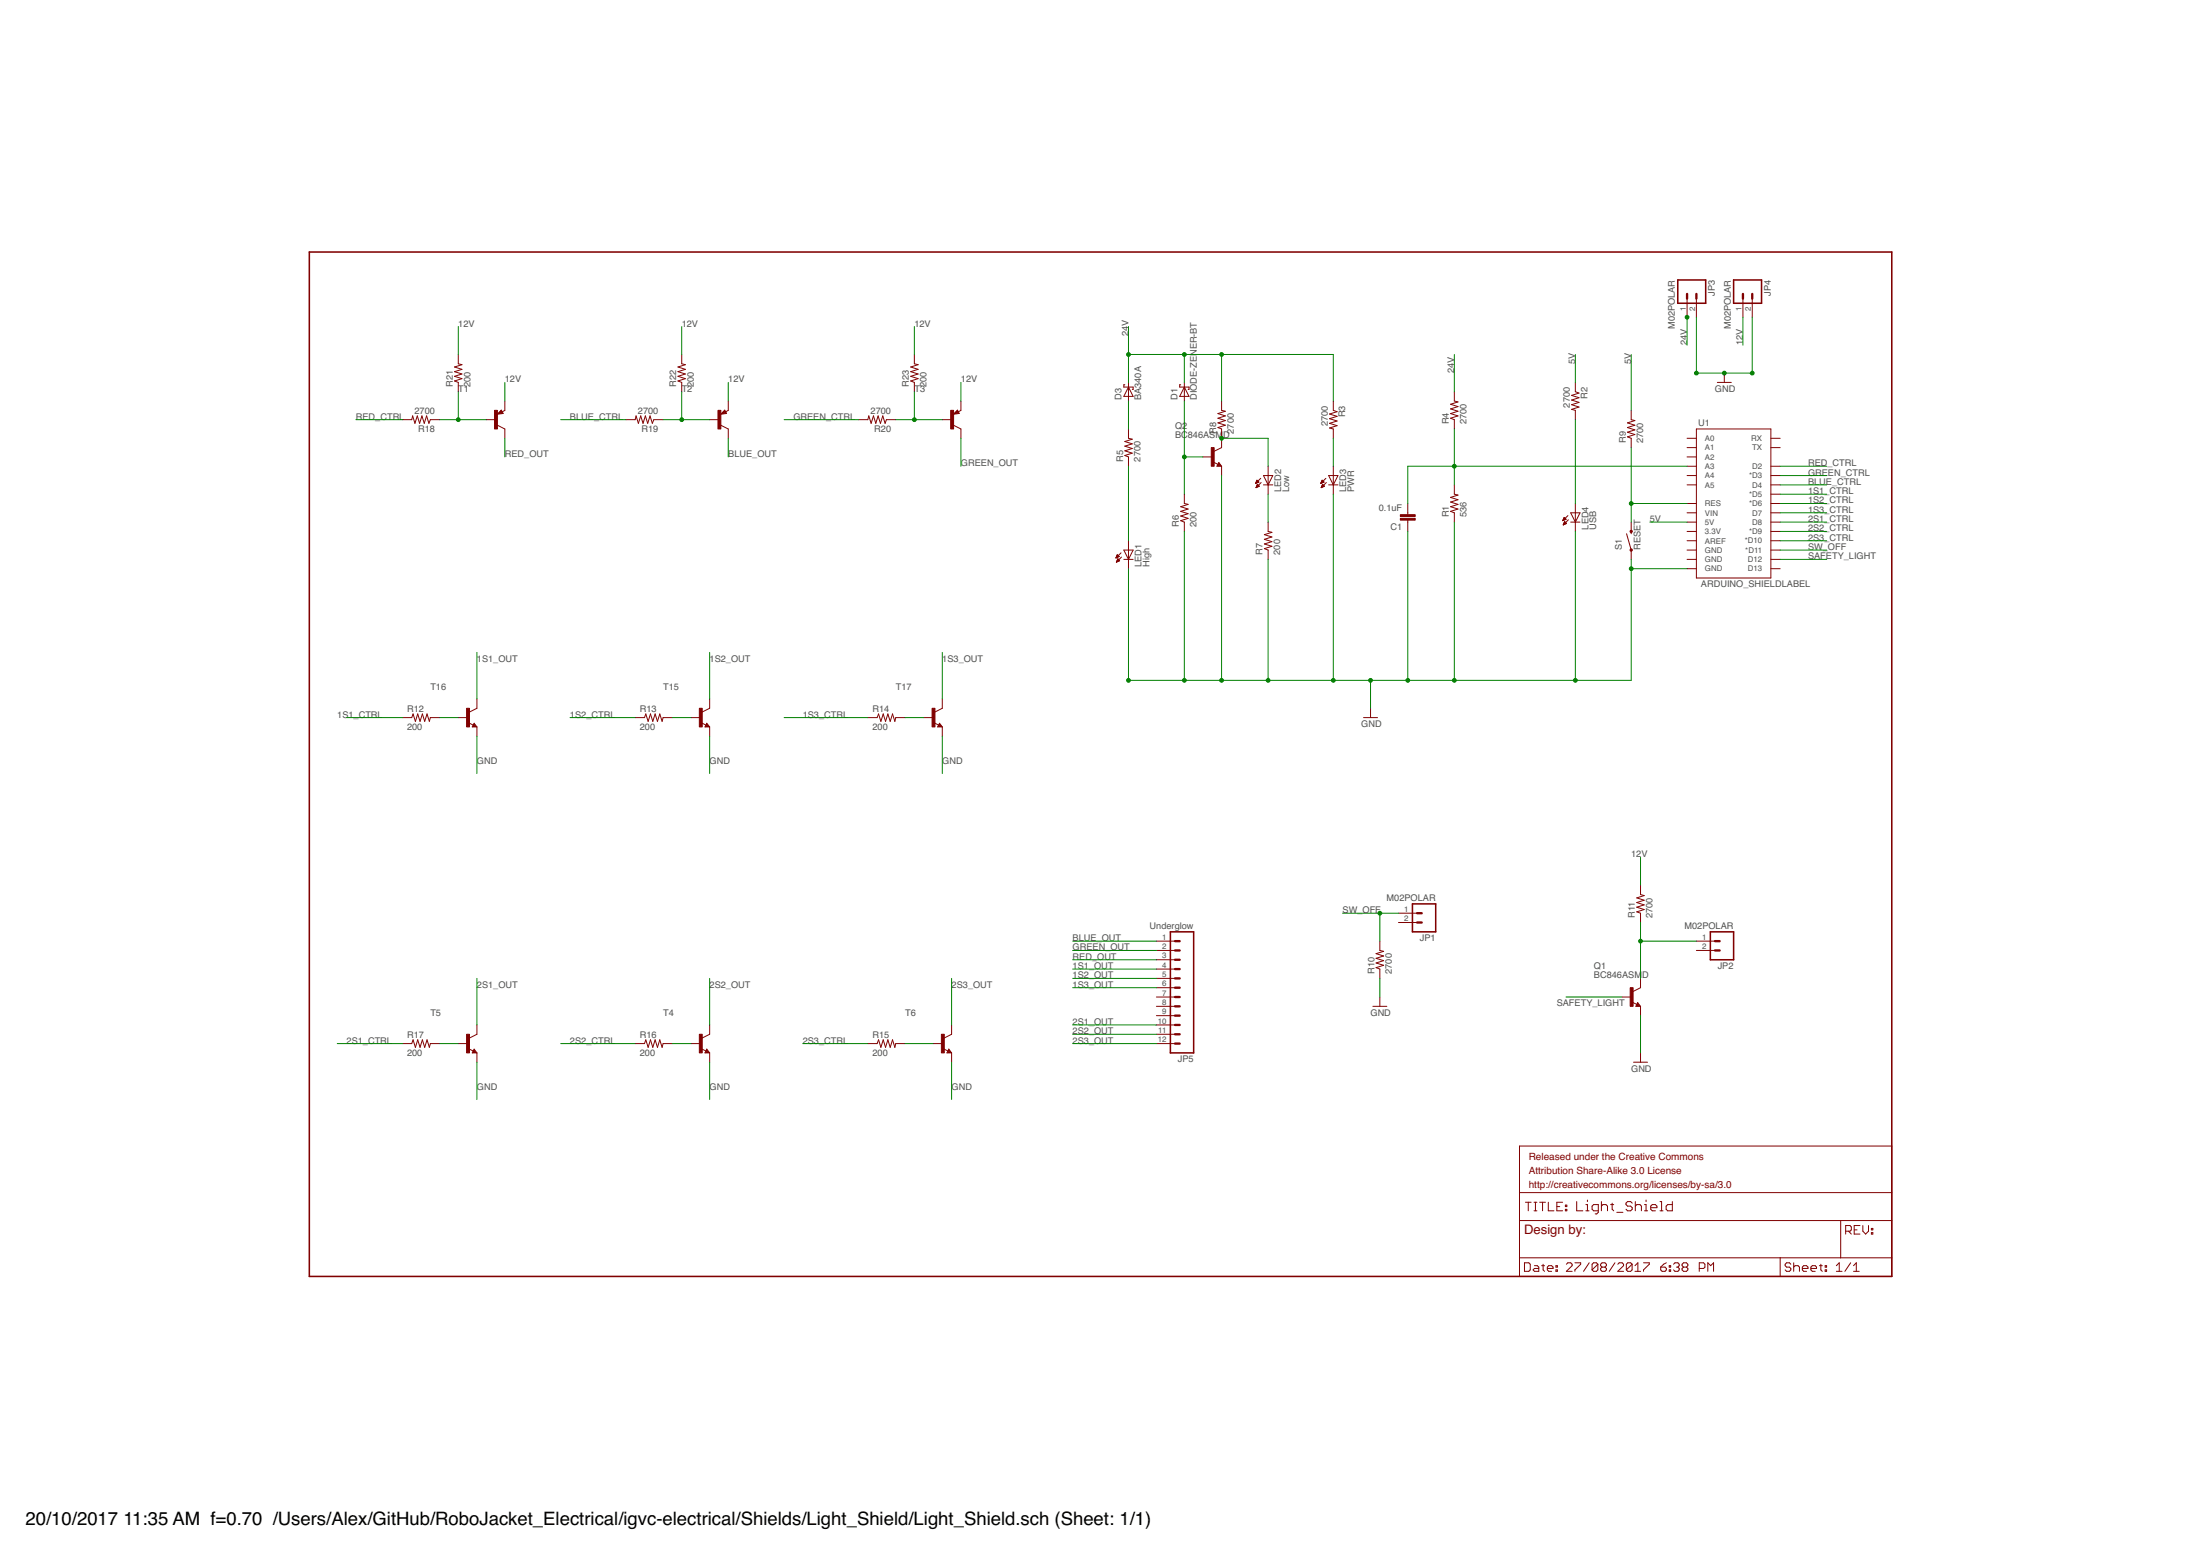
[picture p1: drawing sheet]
<svg xmlns="http://www.w3.org/2000/svg" width="420mm" height="297mm" viewBox="0 0 420 297" stroke-linecap="round" stroke-linejoin="round" font-family="sans-serif">
<g fill="none" stroke="#800000" stroke-width=".19">
<path d="M322.2 57v3.6M324 57v3.6M332.9 57v3.6M334.6 57v3.6M87.5 67.7v1.7l.7 .2-1.4 .5 1.4 .4-1.4 .5 1.4 .4-1.4 .4 1.4 .5-1.4 .4 .7 .3v1.8M95.7 78.8h-.3l.3-.2 .2 .3-.7 .1 .5-.6 .3 .5M95.7 78.3l.4 .6-1.1 .2zM96.4 76.6v1.7l-.5 .3M130.2 67.7v1.7l.7 .2-1.4 .5 1.4 .4-1.4 .5 1.4 .4-1.4 .4 1.4 .5-1.4 .4 .7 .3v1.8M138.4 78.8h-.3l.3-.2 .1 .3-.7 .1 .6-.6 .2 .5M138.4 78.3l.4 .6-1.1 .2zM139.1 76.6v1.7l-.5 .3"/>
<path d="M174.6 67.7v1.7l.7 .2-1.4 .5 1.4 .4-1.4 .5 1.4 .4-1.4 .4 1.4 .5-1.4 .4 .7 .3v1.8M182.8 78.8h-.3l.3-.2 .2 .3-.7 .1 .5-.6 .3 .5M182.9 78.3l.3 .6-1.1 .2zM183.5 76.6v1.7l-.5 .3M214.8 73.4h-.2v.5h1.8v.4h-.2M215.5 73v3.6M215.5 73.9l.9 1.8h-1.8zM225.5 73.4h-.2v.5h1.8v.4h-.2M226.2 73v3.6M226.2 73.9l.9 1.8h-1.8zM233.3 76.6v1.7l.7 .2-1.4 .5 1.4 .4-1.4 .4 1.4 .5-1.4 .4 1.4 .5-1.4 .4 .7 .3v3.5l-1.4 .7M254.6 76.6v1.7l.8 .3-1.5 .4 1.5 .5-1.5 .4 1.5 .5-1.5 .4 1.5 .5-1.5 .4 .7 .2v1.8"/>
<path d="M277.7 74.8v1.8l.7 .1-1.4 .5 1.4 .4-1.4 .5 1.4 .4-1.4 .5 1.4 .4-1.4 .4 .7 .3v1.8M300.9 73v1.8l.7 .2-1.5 .5 1.5 .4-1.5 .5 1.5 .4-1.5 .5 1.5 .4-1.5 .4 .8 .2v1.8M311.5 78.3v1.8l.7 .2-1.4 .4 1.4 .5-1.4 .4 1.4 .5-1.4 .4 1.4 .5-1.4 .4 .7 .3v1.7M328 73h2.6M329.3 71.2v1.8M76.9 80.1h1.7l.2-.7 .4 1.4 .5-1.4 .4 1.4 .5-1.4 .4 1.4 .5-1.4 .4 1.4 .3-.7h1.8M92.9 80.1h1.7M95 81.2l1.4 .7v1.8M119.5 80.1h1.8l.2-.7 .4 1.4 .5-1.4 .4 1.4 .5-1.4 .4 1.4 .4-1.4 .5 1.4 .3-.7h1.7M135.5 80.1h1.8M137.6 81.2l1.5 .7v1.8M164 80.1h1.7l.2-.7 .5 1.4 .4-1.4 .5 1.4 .4-1.4 .4 1.4 .5-1.4 .4 1.4 .3-.7h1.8"/>
<path d="M180 80.1h1.7M182.1 81.2l1.4 .7v1.8M215.5 81.9v1.8l.7 .1-1.4 .5 1.4 .4-1.4 .5 1.4 .4-1.4 .5 1.4 .4-1.4 .5 .7 .2v1.8M226.2 94.3v1.8l.7 .2-1.4 .4 1.4 .5-1.4 .4 1.4 .5-1.4 .4 1.4 .5-1.4 .4 .7 .3v1.8M229.7 87.2h1.8M231.7 88.2l.9 .4M232.8 88.3l.5 .7h-.9zM232.8 88.6l.1 .2h-.3l.2-.3 .3 .4h-.5M233.3 89v1.8M239.8 92.2h.1M239.8 92.2h.3M239.9 92.1h.3"/>
<path d="M239.9 93.1h.1M239.9 92h.5M239.9 93h.2M239.9 91.9h.4M239.9 92.9h.4M240 91.9h.3M240 92.9h.5M240 91.8h.2M240 92.8h.5M240 91.7h.1M240.1 92.7h.3M240.1 92.6h.2"/>
<path d="M240.1 92.5h.1M240.1 92.5l-.2 .6M240.1 92.5l.4 .3-.6 .3M240.4 92l-.3-.3-.3 .6M240.4 92l-.6 .3M240.8 91.3l-1 1M240.9 92.1l-1 1M241.3 90.8h1.8l-.9 1.8zM241.3 92.6h1.8M242.2 99.7v1.8l.7 .1-1.4 .5 1.4 .4-1.4 .5 1.4 .4-1.4 .4 1.4 .5-1.4 .4 .7 .3v1.8M242.2 89v5.3M252.2 92.2h.1"/>
<path d="M252.3 92.2h.2M252.3 92.1h.4M252.3 93.1h.1M252.3 92h.6M252.4 93h.1M252.4 91.9h.4M252.4 92.9h.3M252.4 91.9h.3M252.4 92.9h.5M252.5 91.8h.1M252.5 92.8h.4M252.5 91.7h.1"/>
<path d="M252.5 92.7h.3M252.5 92.6h.3M252.6 92.5h.1M252.6 92.5l-.3 .6M252.6 92.5l.3 .3-.6 .3M252.9 92l-.4-.3-.3 .6M252.9 92l-.7 .3M253.2 91.3l-1 1M253.3 92.1l-1 1M253.7 90.8h1.8l-.9 1.8zM253.7 92.6h1.8M254.6 89v5.3"/>
<path d="M268.9 96.1v2.1M268.9 99.3v2.2M277.7 92.6v1.7l.7 .2-1.4 .5 1.4 .4-1.4 .4 1.4 .5-1.4 .4 1.4 .5-1.4 .4 .7 .3v1.8M298.5 99.4h.1M298.5 99.3h.2M298.5 99.2h.4M298.6 99.1h.5M298.6 99.1h.4M298.6 99h.3M298.6 100h.5M298.7 98.9h.2M298.7 99.9h.4"/>
<path d="M298.7 98.8h.1M298.7 99.8h.3M298.7 98.8l.4 .3-.7 .3zM298.7 99.7h.3M298.8 99.7h.1M298.8 99.6l.4 .3-.6 .3zM298.8 99.6h.1M299.4 98.4l-1 1M299.5 99.2l-.9 1M300 97.9h1.8l-.9 1.8zM300 99.7h1.8M300.9 96.1v5.4"/>
<path d="M311.5 99.7v2.2M322.2 83.7h1.8M322.2 85.4h1.8M322.2 89h1.8M322.2 90.8h1.8M322.2 92.6h1.8M322.2 96.1h1.8M322.2 97.9h1.8M322.2 99.7h1.8M322.2 87.2h1.8M324 81.9h14.2v28.4h-14.2zM338.2 83.7h1.8"/>
<path d="M338.2 85.4h1.8M338.2 89h1.8M338.2 90.8h1.8M338.2 92.6h1.8M338.2 94.3h1.8M338.2 96.1h1.8M338.2 97.9h1.8M338.2 99.7h1.8M213.1 106.5h.1M213.2 106.4h.2M213.2 106.3h.3M213.2 107.3h.1"/>
<path d="M213.2 106.3h.5M213.3 106.2h.4M213.3 107.2h.1M213.3 107.2h.3M213.3 106.1h.3M213.3 106h.2M213.3 107.1h.4M213.3 107h.5M213.4 106h.1M213.4 105.9l.3 .3-.6 .3zM213.4 106.9h.3M213.4 106.8h.3"/>
<path d="M213.4 106.8h.2M213.5 106.7h.1M213.5 106.7l.3 .3-.6 .3zM214.1 105.5l-1 1M214.2 106.3l-1 1M214.6 105h1.8l-.9 1.8zM214.6 106.8h1.8M215.5 103.2v5.4M298.6 100.2h.1M298.6 100.1h.1M298.6 100h.3M310.6 101.9l.9 3.1v1.8"/>
<path d="M322.2 101.5h1.8M322.2 103.2h1.8M322.2 105h1.8M322.2 106.8h1.8M322.2 108.6h1.8M338.2 101.5h1.8M338.2 103.2h1.8M338.2 105h1.8M338.2 106.8h1.8M338.2 108.6h1.8M76.9 137h1.7l.3-.7 .4 1.4 .5-1.4 .4 1.4 .5-1.4 .4 1.4 .5-1.4 .4 1.4 .2-.7h1.8M87.5 137h1.8"/>
<path d="M89.5 138l.9 .4M90.6 138.1l.5 .7h-.9zM90.6 138.4v.2h-.2l.2-.4 .3 .5h-.5M91.1 133.4v1.8l-1.4 .7M91.1 138.8v1.7M121.3 137h1.8l.2-.7 .5 1.4 .4-1.4 .5 1.4 .4-1.4 .5 1.4 .4-1.4 .4 1.4 .2-.7h1.8M132 137h1.8M134 138l.8 .4M135 138.1l.5 .7h-.9zM135 138.4l.1 .2h-.3l.2-.4 .3 .5h-.5M135.5 133.4v1.8l-1.4 .7M135.5 138.8v1.7"/>
<path d="M165.7 137h1.8l.3-.7 .4 1.4 .5-1.4 .4 1.4 .5-1.4 .4 1.4 .5-1.4 .4 1.4 .2-.7h1.7M176.4 137h1.8M178.4 138l.9 .4M179.4 138.1l.6 .7h-.9zM179.4 138.4l.1 .2h-.2l.1-.4 .4 .5h-.5M180 133.4v1.8l-1.5 .7M180 138.8v1.7M260.4 137h2.7M261.7 135.2v1.8M220.9 179.7h3.5M263.5 179.7v1.7l.7 .2-1.4 .5 1.4 .4-1.4 .4 1.4 .5-1.4 .4 1.4 .5-1.4 .4 .7 .3v1.8M267.1 174.3h3.5"/>
<path d="M267.1 176.1h3.5M313.3 169v1.8l.7 .2-1.4 .4 1.4 .5-1.4 .4 1.4 .4-1.4 .5 1.4 .4-1.4 .5 .7 .2v1.8M324 179.7h3.5M76.9 199.2h1.7l.3-.7 .4 1.4 .5-1.4 .4 1.4 .5-1.4 .4 1.4 .5-1.4 .4 1.4 .2-.7h1.8M87.5 199.2h1.8M91.1 195.7v1.7l-1.4 .8M121.3 199.2h1.8l.2-.7 .5 1.4 .4-1.4 .5 1.4 .4-1.4 .5 1.4 .4-1.4 .4 1.4 .2-.7h1.8M132 199.2h1.8M135.5 195.7v1.7l-1.4 .8M165.7 199.2h1.8l.3-.7 .4 1.4 .5-1.4 .4 1.4 .5-1.4 .4 1.4 .5-1.4 .4 1.4 .2-.7h1.7M178.2 199.2h1.8M181.7 195.7v1.7l-1.4 .8"/>
<path d="M220.9 192.1h3.5M220.9 190.3h3.5M220.9 199.2h3.5M220.9 181.4h3.5M220.9 183.2h3.5M220.9 185h3.5M220.9 186.8h3.5M220.9 188.6h3.5M220.9 193.9h3.5M220.9 195.7h3.5M220.9 197.4h3.5M262.2 192.1h2.7"/>
<path d="M263.5 190.3v1.8M309.8 190.3h1.7M311.7 191.3l.9 .4M312.8 191.4l.5 .7h-.9zM312.8 191.7l.1 .2h-.3l.2-.3 .3 .4h-.5M313.3 186.8v1.8l-1.4 .7M313.3 192.1v1.8M324 181.4h3.5M89.5 200.2l.9 .4M90.6 200.3l.5 .7h-.9zM90.6 200.6v.2h-.2l.2-.3 .3 .4h-.5M91.1 201v1.8"/>
<path d="M134 200.2l.8 .4M135 200.3l.5 .7h-.9zM135 200.6l.1 .2h-.3l.2-.3 .3 .4h-.5M135.5 201v1.8M180.2 200.2l.8 .4M181.2 200.3l.5 .7h-.9zM181.2 200.6l.1 .2h-.3l.2-.3 .4 .4h-.6M181.7 201v1.8M290.2 218.8h71.1v24.9h-71.1zM312 202.8h2.6M313.3 201v1.8M290.2 233h71.1"/>
<path d="M290.2 227.7h71.1M291.3 229.5h1.1M291.9 229.5v1.6M293 229.5h.5M293 231.1h.5M293.2 229.5v1.6M294 229.5h1.1M294.6 229.5v1.6M295.7 229.5v1.6h1.1M297.3 230.3h.6M298.4 229.5h-1.1v1.6h1.1M299 230.9h.2v.2h-.2z"/>
<path d="M299 230.1h.2v.2h-.2zM301.1 229.4v1.7h1.2M302.9 231.1h.6M302.9 230h.3v1.1M303.2 229.1v.3M305.2 231.1h-.8l-.3-.3v-.5l.3-.3h.8v1.4l-.3 .3h-.2M305.8 230.3l.3-.3h.6l.3 .3v.8M305.8 229.4v1.7M307.6 230h.6M307.9 229.7v1.1l.3 .3M308.8 231.4h1.1M311.7 229.7l-.3-.3h-.6l-.3 .3v.3l.3 .3h.6l.3 .2v.3l-.3 .3h-.6l-.3-.3"/>
<path d="M312.3 230.3l.3-.3h.6l.3 .3v.8M312.3 229.4v1.7M314.1 231.1h.6M314.1 230h.3v1.1M314.4 229.1v.3M315.3 230.5h1.1v-.2l-.3-.3h-.5l-.3 .3v.5l.3 .3h.5M317 231.1h.6M317 229.4h.3v1.7M319.4 229.4v1.7h-.9l-.3-.3v-.5l.3-.3h.9M351.5 233v7.1M352.5 235h.8l.3-.2v-.6l-.3-.2h-.8v1.6M353 235l.6 .6"/>
<path d="M354.1 234.8h.6M355.2 234h-1.1v1.6h1.1M355.8 234v1l.5 .6 .5-.6v-1M357.4 235.3h.3v.3h-.3zM357.4 234.5h.3v.3h-.3zM290.2 240.1h71.1M291.1 241.1h.9l.2 .2v1.1l-.2 .3h-.9zM293.1 241.6h.5l.3 .3v.8h-.8l-.3-.3 .3-.3h.8M294.4 241.6h.6M294.7 241.3v1.1l.3 .3M295.5 242.1h1.1v-.2l-.3-.3h-.5l-.3 .3v.5l.3 .3h.5M297.2 242.4h.2v.3h-.2z"/>
<path d="M297.2 241.6h.2v.3h-.2zM299.1 241.3l.3-.2h.6l.2 .2v.3l-1.1 1.1h1.1M300.8 241.1h1.1v.2l-1.1 1.1v.3M303.5 241.1l-1.1 1.6M305.2 241.3v1.1l-.3 .3h-.6l-.2-.3M305.2 241.3l-.3-.2h-.6l-.2 .2v1.1M305.2 241.3l-1.1 1.1M306 241.9l-.3 .2v.3l.3 .3h.5l.3-.3v-.3l-.3-.2M306 241.9l-.3-.3v-.3l.3-.2h.5l.3 .2v.3l-.3 .3M306 241.9h.5M308.4 241.1l-1.1 1.6M309 241.3l.2-.2h.6l.3 .2v.3l-1.1 1.1h1.1"/>
<path d="M311.7 241.3v1.1l-.3 .3h-.5l-.3-.3M311.7 241.3l-.3-.2h-.5l-.3 .2v1.1M311.7 241.3l-1.1 1.1M312.3 242.7h1M312.3 241.6l.5-.5v1.6M313.9 241.1h1.1v.2l-1.1 1.1v.3M317.2 241.9h.8l.2 .2v.3l-.2 .3h-.6l-.2-.3zM318.2 241.1l-.5 .2-.5 .6M318.8 242.4h.3v.3h-.3zM318.8 241.6h.3v.3h-.3zM319.6 241.3l.3-.2h.5l.3 .2v.3l-.3 .3M320.2 241.9h.2"/>
<path d="M320.4 241.9l.3 .2v.3l-.3 .3h-.5l-.3-.3M321.5 241.9l-.3 .2v.3l.3 .3h.6l.2-.3v-.3l-.2-.2M321.5 241.9l-.3-.3v-.3l.3-.2h.6l.2 .2v.3l-.2 .3M321.5 241.9h.6M324.5 242.1h.9l.2-.2v-.6l-.2-.2h-.9v1.6M326.2 242.7v-1.6l.5 .5 .6-.5v1.6M340 240.1v3.6M342 241.3l-.2-.2h-.6l-.3 .2v.3l.3 .3h.6l.2 .2v.3l-.2 .3h-.6l-.3-.3M342.6 241.9l.2-.3h.6l.3 .3v.8M342.6 241.1v1.6M344.2 242.1h1.1v-.2l-.3-.3h-.5l-.3 .3v.5l.3 .3h.5M345.8 242.1h1.1v-.2l-.2-.3h-.6l-.3 .3v.5l.3 .3h.6"/>
<path d="M347.5 241.6h.5M347.7 241.3v1.1l.3 .3M348.6 242.4h.2v.3h-.2zM348.6 241.6h.2v.3h-.2zM350.7 242.7h1.1M350.7 241.6l.6-.5v1.6M353.4 241.1l-1.1 1.6M354 242.7h1.1M354 241.6l.5-.5v1.6"/>
</g>
<g fill="#800000" stroke="#800000" stroke-width=".19">
<path d="M267.4 98.3h2.9v.3h-2.9z"/>
<path d="M267.4 99h2.9v.3h-2.9z"/>
<path d="M231.3 85.4h.6v3.6h-.6z"/>
<path d="M311.3 188.6h.6v3.5h-.6z"/>
<path d="M133.6 135.2h.5v3.6h-.5z"/>
<path d="M89.1 135.2h.6v3.6h-.6z"/>
<path d="M94.4 78.3h.6v3.6h-.6z"/>
<path d="M133.6 197.4h.5v3.6h-.5z"/>
<path d="M89.1 197.4h.6v3.6h-.6z"/>
<path d="M137.1 78.3h.6v3.6h-.6z"/>
<path d="M181.6 78.3h.5v3.6h-.5z"/>
<path d="M178 135.2h.6v3.6h-.6z"/>
<path d="M179.8 197.4h.5v3.6h-.5z"/>
</g>
<path d="M59.1 48.1h302.2v195.6h-302.2zM320.4 53.4h5.4v4.5h-5.4zM331.1 53.4h5.3v4.5h-5.3zM223.5 177.9h4.5v23.1h-4.5zM269.7 172.6h4.5v5.3h-4.5zM326.6 177.9h4.5v5.3h-4.5z" fill="none" stroke="#800000" stroke-width=".3"/>
<g fill="none" stroke="#800000" stroke-width=".44">
<path d="M322.2 56.1v.9M324 56.1v.9M332.9 56.1v.9M334.6 56.1v.9M224.4 179.7h.9M270.6 176.1h.9M270.6 174.3h.9M327.5 179.7h.9M224.4 181.4h.9M224.4 183.2h.9M224.4 186.8h.9M224.4 185h.9"/>
<path d="M224.4 188.6h.9M224.4 190.3h.9M224.4 192.1h.9M224.4 193.9h.9M224.4 195.7h.9M224.4 197.4h.9M224.4 199.2h.9M327.5 181.4h.9"/>
</g>
<g fill="#800000" stroke="#800000" stroke-width=".19">
<path d="M311.4 104.8h.3v.4h-.3z" fill-rule="evenodd"/>
<path d="M311.4 101.3h.3v.3h-.3z" fill-rule="evenodd"/>
</g>
<g fill="none" stroke="#008000" stroke-width=".19">
<path d="M87.5 62.3v5.4M87.5 74.8v5.3M96.4 73v3.6M130.2 62.3v5.4M130.2 74.8v5.3M139.1 73v3.6M174.6 62.3v5.4M174.6 74.8v5.3M183.5 73v3.6M215.5 67.7h39.1v8.9M215.5 62.3v10.7M215.5 76.6v5.3"/>
<path d="M226.2 67.7v5.3M226.2 76.6v17.7M233.3 67.7v8.9M277.7 67.7v7.1M300.9 67.7v5.3M311.5 67.7v10.6M322.2 60.6v5.3M324 60.6v10.6h10.6v-10.6M332.9 60.6v5.3M68 80.1h8.9M84 80.1h8.9M96.4 83.7v3.5"/>
<path d="M107.1 80.1h12.4M126.6 80.1h8.9M139.1 83.7v3.5M149.8 80.1h14.2M171.1 80.1h8.9M183.5 83.7v5.3M215.5 89v14.2M226.2 87.2h3.5M233.3 90.8v39.1M233.3 83.7h8.9v5.3M242.2 94.3v5.4M254.6 83.7v5.3"/>
<path d="M254.6 94.3v35.6M277.7 81.9v10.7M277.7 99.7v30.2M300.9 80.1v16M311.5 85.4v14.3M311.5 96.1h10.7M315.1 99.7h7.1M322.2 89h-53.3v7.1M340 89h8.9M340 99.7h8.9M340 94.3h8.9M340 96.1h8.9"/>
<path d="M340 97.9h8.9M340 90.8h8.9M340 92.6h8.9M226.2 101.5v28.4M242.2 106.8v23.1M268.9 101.5v28.4M300.9 101.5v28.4M311.5 106.8v23.1h-96v-21.3M311.5 108.6h10.7M340 101.5h8.9M340 103.2h8.9M340 105h8.9"/>
<path d="M340 106.8h8.9M66.2 137h10.7M84 137h3.5M91.1 124.5v8.9M108.9 137h12.4M128.4 137h3.6M135.5 124.5v8.9M149.8 137h15.9M172.8 137h3.6M180 124.5v8.9M261.7 129.9v5.3M91.1 140.5v7.2"/>
<path d="M135.5 140.5v7.2M180 140.5v7.2M204.9 179.7h16M256.4 174.3h10.7M263.5 174.3v5.4M313.3 163.7v5.3M313.3 176.1v10.7M313.3 179.7h10.7M64.4 199.2h12.5M84 199.2h3.5M91.1 186.8v8.9M107.1 199.2h14.2"/>
<path d="M128.4 199.2h3.6M135.5 186.8v8.9M153.3 199.2h12.4M172.8 199.2h5.4M181.7 186.8v8.9M204.9 183.2h16M204.9 199.2h16M204.9 185h16M204.9 186.8h16M204.9 188.6h16M204.9 195.7h16M204.9 197.4h16"/>
<path d="M204.9 181.4h16M263.5 186.8v3.5M299.1 190.3h10.7M313.3 193.9v7.1M91.1 202.8v7.1M135.5 202.8v7.1M181.7 202.8v7.1"/>
</g>
<g fill="#008000" stroke="#008000" stroke-width=".19">
<circle cx="277.7" cy="89" r=".36"/>
<circle cx="277.7" cy="129.9" r=".36"/>
<circle cx="268.9" cy="129.9" r=".36"/>
<circle cx="261.7" cy="129.9" r=".36"/>
<circle cx="233.3" cy="129.9" r=".36"/>
<circle cx="226.2" cy="129.9" r=".36"/>
<circle cx="242.2" cy="129.9" r=".36"/>
<circle cx="215.5" cy="129.9" r=".36"/>
<circle cx="254.6" cy="129.9" r=".36"/>
<circle cx="300.9" cy="129.9" r=".36"/>
<circle cx="311.5" cy="108.6" r=".36"/>
<circle cx="324" cy="71.2" r=".36"/>
<circle cx="329.3" cy="71.2" r=".36"/>
<circle cx="334.6" cy="71.2" r=".36"/>
<circle cx="233.3" cy="83.7" r=".36"/>
<circle cx="226.2" cy="87.2" r=".36"/>
<circle cx="263.5" cy="174.3" r=".36"/>
<circle cx="322.2" cy="60.6" r=".36"/>
<circle cx="233.3" cy="67.7" r=".36"/>
<circle cx="215.5" cy="67.7" r=".36"/>
<circle cx="226.2" cy="67.7" r=".36"/>
<circle cx="87.5" cy="80.1" r=".36"/>
<circle cx="130.2" cy="80.1" r=".36"/>
<circle cx="174.6" cy="80.1" r=".36"/>
<circle cx="313.3" cy="179.7" r=".36"/>
<circle cx="311.5" cy="96.1" r=".36"/>
</g>
<g font-size="3.5">
<text x="4.9" y="291.1">20/10/2017</text>
<text x="23.6" y="291.1">11:35 AM f=0.70 /Users/Alex/GitHub/RoboJacket_Electrical/igvc-electrical/Shields/Light_Shield/Light_Shield.sch (Sheet: 1/1)</text>
</g>
<text font-size="2.5" fill="#800000" x="291.1" y="235.7">Design by:</text>
<g font-size="1.9" fill="#800000">
<text x="292" y="221.4">Released under the Creative Commons</text>
<text x="292" y="224.1">Attribution Share-Alike 3.0 License</text>
<text x="292" y="226.8">http://creativecommons.org/licenses/by-sa/3.0</text>
</g>
<g font-size="1.8" fill="#505050">
<text x="327.5" y="56.5" transform="rotate(-90 327.5 56.5)">JP3</text>
<text x="338.2" y="56.5" transform="rotate(-90 338.2 56.5)">JP4</text>
<text x="87.5" y="62.3">12V</text>
<text x="130.2" y="62.3">12V</text>
<text x="174.6" y="62.3">12V</text>
<text x="215.5" y="64.1" transform="rotate(-90 215.5 64.1)">24V</text>
<text x="319.9" y="62.8" transform="rotate(-90 319.9 62.8)">M02POLAR</text>
<text x="322.2" y="65.9" transform="rotate(-90 322.2 65.9)">24V</text>
<text x="330.6" y="62.8" transform="rotate(-90 330.6 62.8)">M02POLAR</text>
<text x="332.9" y="65.9" transform="rotate(-90 332.9 65.9)">12V</text>
<text x="277.7" y="71.2" transform="rotate(-90 277.7 71.2)">24V</text>
<text x="300.9" y="69.4" transform="rotate(-90 300.9 69.4)">5V</text>
<text x="311.5" y="69.4" transform="rotate(-90 311.5 69.4)">5V</text>
<text x="86.5" y="73.9" transform="rotate(-90 86.5 73.9)">R21</text>
<text x="87.5" y="74.8">T1</text>
<text x="89.8" y="73.9" transform="rotate(-90 89.8 73.9)">200</text>
<text x="96.4" y="73">12V</text>
<text x="129.1" y="73.9" transform="rotate(-90 129.1 73.9)">R22</text>
<text x="130.2" y="74.8">T2</text>
<text x="132.5" y="73.9" transform="rotate(-90 132.5 73.9)">200</text>
<text x="139.1" y="73">12V</text>
<text x="173.6" y="73.9" transform="rotate(-90 173.6 73.9)">R23</text>
<text x="174.6" y="74.8">T3</text>
<text x="176.9" y="73.9" transform="rotate(-90 176.9 73.9)">200</text>
<text x="183.5" y="73">12V</text>
<text x="214.2" y="76.4" transform="rotate(-90 214.2 76.4)">D3</text>
<text x="217.9" y="76.4" transform="rotate(-90 217.9 76.4)">BA340A</text>
<text x="224.9" y="76.4" transform="rotate(-90 224.9 76.4)">D1</text>
<text x="228.6" y="76.4" transform="rotate(-90 228.6 76.4)">DIODE-ZENER-BT</text>
<text x="299.8" y="77.8" transform="rotate(-90 299.8 77.8)">2700</text>
<text x="303.2" y="76.1" transform="rotate(-90 303.2 76.1)">R2</text>
<text x="327.5" y="74.8">GND</text>
<text x="68" y="80.1">RED_CTRL</text>
<text x="79.2" y="79.1">2700</text>
<text x="79.9" y="82.4">R18</text>
<text x="108.9" y="80.1">BLUE_CTRL</text>
<text x="121.8" y="79.1">2700</text>
<text x="122.5" y="82.4">R19</text>
<text x="151.5" y="80.1">GREEN_CTRL</text>
<text x="166.3" y="79.1">2700</text>
<text x="167" y="82.4">R20</text>
<text x="224.4" y="83.7">BC846ASMD</text>
<text x="224.4" y="81.9">Q2</text>
<text x="232.3" y="82.8" transform="rotate(-90 232.3 82.8)">R8</text>
<text x="235.6" y="82.8" transform="rotate(-90 235.6 82.8)">2700</text>
<text x="253.6" y="81.4" transform="rotate(-90 253.6 81.4)">2700</text>
<text x="256.9" y="79.7" transform="rotate(-90 256.9 79.7)">R3</text>
<text x="276.7" y="81" transform="rotate(-90 276.7 81)">R4</text>
<text x="280.1" y="81" transform="rotate(-90 280.1 81)">2700</text>
<text x="324.3" y="81.4">U1</text>
<text x="96.4" y="87.2">RED_OUT</text>
<text x="139.1" y="87.2">BLUE_OUT</text>
<text x="183.5" y="89">GREEN_OUT</text>
<text x="214.5" y="88.1" transform="rotate(-90 214.5 88.1)">R5</text>
<text x="217.8" y="88.1" transform="rotate(-90 217.8 88.1)">2700</text>
<text x="310.5" y="84.6" transform="rotate(-90 310.5 84.6)">R9</text>
<text x="313.8" y="84.6" transform="rotate(-90 313.8 84.6)">2700</text>
<text x="345.3" y="89">RED_CTRL</text>
<text x="244.7" y="94" transform="rotate(-90 244.7 94)">LED2</text>
<text x="246.2" y="94" transform="rotate(-90 246.2 94)">Low</text>
<text x="257.1" y="94" transform="rotate(-90 257.1 94)">LED3</text>
<text x="258.6" y="94" transform="rotate(-90 258.6 94)">PWR</text>
<text x="345.3" y="94.3">1S1_CTRL</text>
<text x="345.3" y="90.8">GREEN_CTRL</text>
<text x="345.3" y="92.6">BLUE_CTRL</text>
<text x="225.1" y="100.6" transform="rotate(-90 225.1 100.6)">R6</text>
<text x="228.5" y="100.6" transform="rotate(-90 228.5 100.6)">200</text>
<text x="263.3" y="97.6">0.1uF</text>
<text x="265.5" y="101.2">C1</text>
<text x="276.7" y="98.8" transform="rotate(-90 276.7 98.8)">R1</text>
<text x="280.1" y="98.8" transform="rotate(-90 280.1 98.8)">536</text>
<text x="303.3" y="101.1" transform="rotate(-90 303.3 101.1)">LED4</text>
<text x="304.9" y="101.1" transform="rotate(-90 304.9 101.1)">USB</text>
<text x="315.1" y="99.7">5V</text>
<text x="345.3" y="96.1">1S2_CTRL</text>
<text x="345.3" y="97.9">1S3_CTRL</text>
<text x="345.3" y="99.7">2S1_CTRL</text>
<text x="345.3" y="101.4">2S2_CTRL</text>
<text x="241.1" y="105.9" transform="rotate(-90 241.1 105.9)">R7</text>
<text x="244.5" y="105.9" transform="rotate(-90 244.5 105.9)">200</text>
<text x="309.7" y="105" transform="rotate(-90 309.7 105)">S1</text>
<text x="313.3" y="105" transform="rotate(-90 313.3 105)">RESET</text>
<text x="345.3" y="103.2">2S3_CTRL</text>
<text x="345.3" y="105">SW_OFF</text>
<text x="345.3" y="106.8">SAFETY_LIGHT</text>
<text x="218" y="108.2" transform="rotate(-90 218 108.2)">LED1</text>
<text x="219.5" y="108.2" transform="rotate(-90 219.5 108.2)">High</text>
<text x="324.9" y="112.1">ARDUINO_SHIELDLABEL</text>
<text x="82.2" y="131.7">T16</text>
<text x="91.1" y="126.3">1S1_OUT</text>
<text x="126.6" y="131.7">T15</text>
<text x="135.5" y="126.3">1S2_OUT</text>
<text x="171.1" y="131.7">T17</text>
<text x="180" y="126.3">1S3_OUT</text>
<text x="64.4" y="137">1S1_CTRL</text>
<text x="77.7" y="136">R12</text>
<text x="108.9" y="137">1S2_CTRL</text>
<text x="122.2" y="136">R13</text>
<text x="153.3" y="137">1S3_CTRL</text>
<text x="166.6" y="136">R14</text>
<text x="77.7" y="139.3">200</text>
<text x="122.2" y="139.3">200</text>
<text x="166.6" y="139.3">200</text>
<text x="260" y="138.8">GND</text>
<text x="91.1" y="145.9">GND</text>
<text x="135.5" y="145.9">GND</text>
<text x="180" y="145.9">GND</text>
<text x="311.5" y="163.7">12</text>
<text x="313.5" y="163.7">V</text>
<text x="264.8" y="172">M02POLAR</text>
<text x="204.9" y="179.7">BLUE_OUT</text>
<text x="219.6" y="177.4">Underglow</text>
<text x="256.4" y="174.3">SW_OFF</text>
<text x="271.2" y="179.7">JP1</text>
<text x="312.3" y="175.2" transform="rotate(-90 312.3 175.2)">R11</text>
<text x="315.6" y="175.2" transform="rotate(-90 315.6 175.2)">2700</text>
<text x="321.7" y="177.4">M02POLAR</text>
<text x="204.9" y="183.2">RED_OUT</text>
<text x="204.9" y="185">1S1_OUT</text>
<text x="204.9" y="181.4">GREEN_OUT</text>
<text x="262.5" y="185.9" transform="rotate(-90 262.5 185.9)">R10</text>
<text x="265.8" y="185.9" transform="rotate(-90 265.8 185.9)">2700</text>
<text x="304.4" y="185">Q1</text>
<text x="328.1" y="185">JP2</text>
<text x="91.1" y="188.6">2S1_OUT</text>
<text x="135.5" y="188.6">2S2_OUT</text>
<text x="181.7" y="188.6">2S3_OUT</text>
<text x="204.9" y="186.8">1S2_OUT</text>
<text x="204.9" y="188.6">1S3_OUT</text>
<text x="304.4" y="186.8">BC846ASMD</text>
<text x="82.2" y="193.9">T5</text>
<text x="126.6" y="193.9">T4</text>
<text x="172.9" y="193.9">T6</text>
<text x="204.9" y="195.7">2S1_OUT</text>
<text x="204.9" y="197.4">2S2_OUT</text>
<text x="261.7" y="193.9">GND</text>
<text x="297.3" y="192.1">SAFETY_LIGHT</text>
<text x="66.2" y="199.2">2S1_CTRL</text>
<text x="77.7" y="201.5">200</text>
<text x="77.7" y="198.2">R17</text>
<text x="108.9" y="199.2">2S2_CTRL</text>
<text x="122.2" y="201.5">200</text>
<text x="122.2" y="198.2">R16</text>
<text x="153.3" y="199.2">2S3_CTRL</text>
<text x="166.6" y="201.5">200</text>
<text x="166.6" y="198.2">R15</text>
<text x="204.9" y="199.2">2S3_OUT</text>
<text x="224.9" y="202.8">JP5</text>
<text x="91.1" y="208.1">GND</text>
<text x="135.5" y="208.1">GND</text>
<text x="181.7" y="208.1">GND</text>
<text x="311.5" y="204.6">GND</text>
</g>
<g font-size="1.5" fill="#505050">
<text x="321.9" y="59.5" transform="rotate(-90 321.9 59.5)">1</text>
<text x="323.7" y="59.5" transform="rotate(-90 323.7 59.5)">2</text>
<text x="332.6" y="59.5" transform="rotate(-90 332.6 59.5)">1</text>
<text x="334.4" y="59.5" transform="rotate(-90 334.4 59.5)">2</text>
<text x="325.6" y="84.2">A0</text>
<text x="325.6" y="86">A1</text>
<text x="325.6" y="87.8">A2</text>
<text x="325.6" y="89.5">A3</text>
<text x="334.5" y="84.2">RX</text>
<text x="334.6" y="86">TX</text>
<text x="334.6" y="89.5">D2</text>
<text x="325.6" y="91.3">A4</text>
<text x="325.6" y="93.1">A5</text>
<text x="334.1" y="91.3">*D3</text>
<text x="334.1" y="94.9">*D5</text>
<text x="334.6" y="93.1">D4</text>
<text x="325.6" y="98.4">VIN</text>
<text x="325.6" y="96.6">RES</text>
<text x="325.6" y="100.2">5V</text>
<text x="325.6" y="102">3.3V</text>
<text x="334.1" y="96.6">*D6</text>
<text x="334.1" y="102">*D9</text>
<text x="334.6" y="98.4">D7</text>
<text x="334.6" y="100.2">D8</text>
<text x="325.6" y="103.8">AREF</text>
<text x="325.6" y="105.5">GND</text>
<text x="325.6" y="107.3">GND</text>
<text x="333.2" y="103.7">*D10</text>
<text x="333.3" y="105.5">*D11</text>
<text x="333.8" y="107.3">D12</text>
<text x="325.6" y="109.1">GND</text>
<text x="333.8" y="109.1">D13</text>
<text x="222" y="179.4">1</text>
<text x="268.2" y="174.1">1</text>
<text x="268.2" y="175.9">2</text>
<text x="325.1" y="179.4">1</text>
<text x="222" y="181.2">2</text>
<text x="222" y="183">3</text>
<text x="222" y="184.7">4</text>
<text x="325.1" y="181.2">2</text>
<text x="222" y="186.5">5</text>
<text x="222" y="188.3">6</text>
<text x="222" y="190.1">7</text>
<text x="222" y="191.9">8</text>
<text x="221.1" y="195.4">10</text>
<text x="221.2" y="197.2">11</text>
<text x="222" y="193.6">9</text>
<text x="221.1" y="199">12</text>
</g>
</svg>
